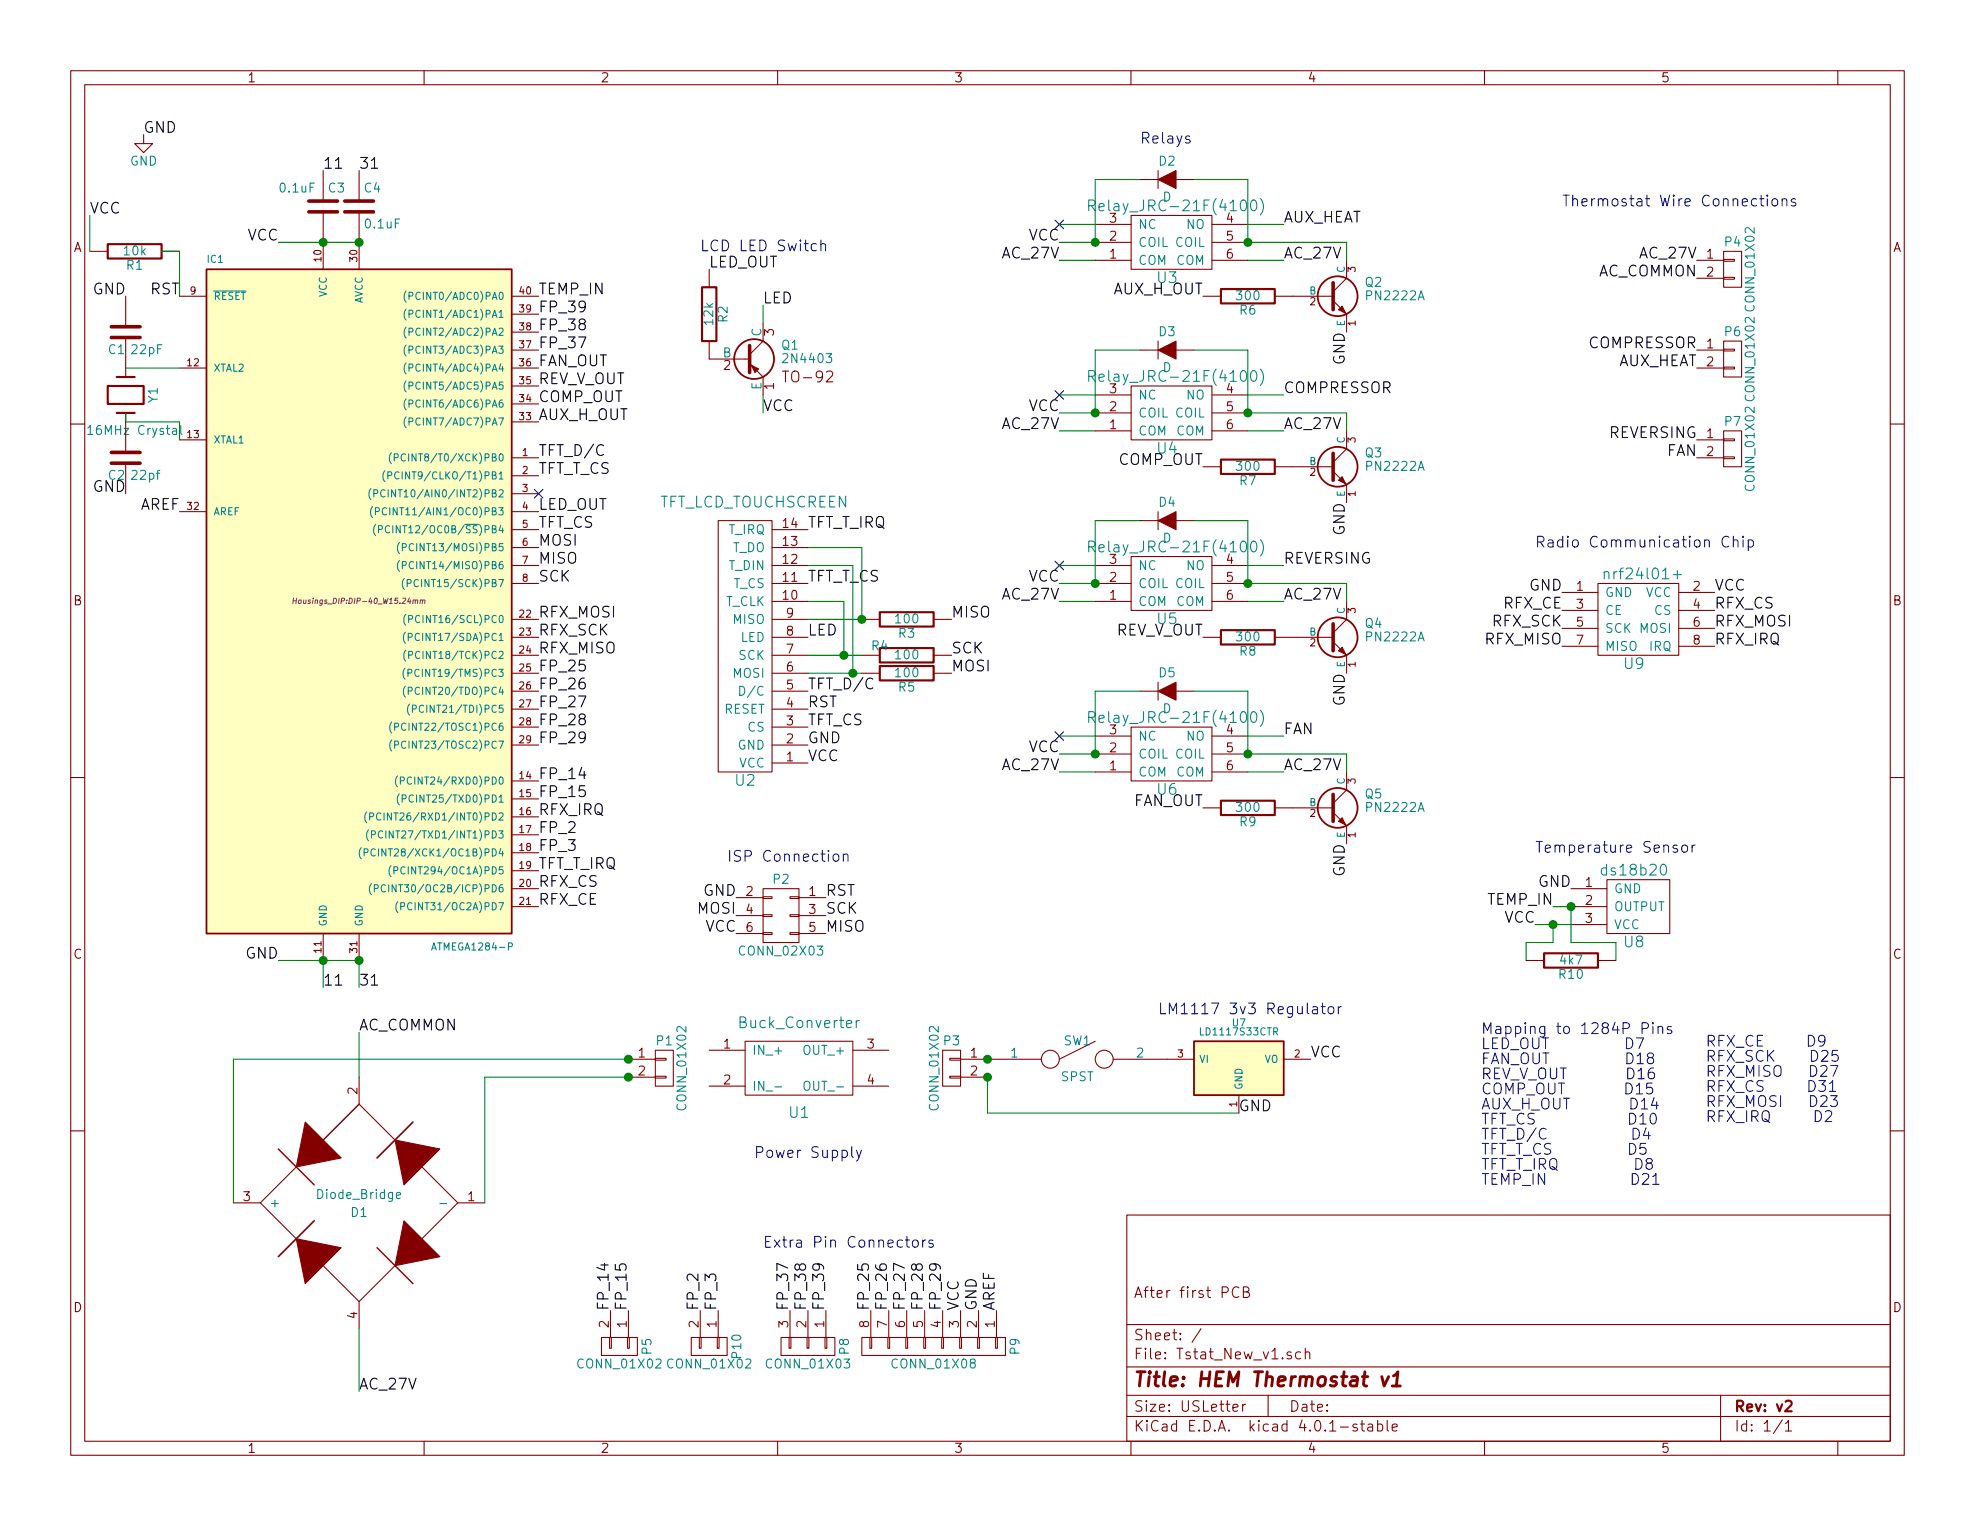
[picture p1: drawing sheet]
<svg xmlns="http://www.w3.org/2000/svg" width="279mm" height="216mm" viewBox="0 0 279 216" stroke-linecap="round" stroke-linejoin="round" font-family="sans-serif">
<g fill="none" stroke="#840000" stroke-width=".15">
<path d="M10 10h259.4v195.9h-259.4zM12 12h255.4v191.9h-255.4zM20.3 19.1v1.2h1.3l-1.3 1.3-1.3-1.3h1.3M60 10v2M110 10v2M160 10v2M210 10v2M260 10v2M12.7 35.6h2.5M22.9 35.6h2.5M45.7 24.1v4.3M45.7 30v8.1"/>
<path d="M50.8 24.1v4.3M50.8 30v8.1M100.3 38.1v2.5M154.9 36.8h5.1M154.9 34.3h5.1M154.9 31.8h5.1M160 30.5h11.4v7.6h-11.4zM161.3 25.4h2.5M163.8 24.1v2.6M166.4 25.4h2.5M171.4 36.8h5.1M171.4 34.3h5.1"/>
<path d="M171.4 31.8h5.1M190.5 36.8v2.6l-1.9 1.9M240 36.8h3.8M240 39.4h3.8M243.8 39.2h1.6v.3h-1.6zM243.8 36.7h1.6v.3h-1.6zM243.8 35.6h2.6v5h-2.6zM10 60h2M17.8 41.9v4.3M17.8 47.8v5.5M17.8 58.4v5.6M25.4 41.9h3.8"/>
<path d="M25.4 52.1h3.8M72.4 41.9h3.8M72.4 52.1h3.8M72.4 59.7h3.8M72.4 57.2h3.8M72.4 54.6h3.8M72.4 49.5h3.8M72.4 47h3.8M72.4 44.5h3.8M100.3 48.3v2.5h5.7M106 51.4l1.9 1.9v2.6M107.9 45.7v2.6l-1.9 1.9"/>
<path d="M154.9 58.4h5.1M154.9 55.9h5.1M160 54.6h11.4v7.6h-11.4zM161.3 49.5h2.5M163.8 48.3v2.5M166.4 49.5h2.5M170.2 41.9h2.5M171.4 58.4h5.1M171.4 55.9h5.1M180.3 41.9h8.3M188.6 42.5l1.9 2v2.5M189.9 43.8l.5 .5"/>
<path d="M240 52.1h3.8M240 49.5h3.8M243.8 51.9h1.6v.3h-1.6zM243.8 49.4h1.6v.3h-1.6zM243.8 48.3h2.6v5h-2.6zM267.4 60h2M17.8 65.5v4.4M25.4 72.4h3.8M25.4 62.2h3.8M72.4 64.8h3.8M72.4 67.3h3.8M72.4 69.9h3.8"/>
<path d="M72.4 72.4h3.8M72.4 74.9h3.8M72.4 77.5h3.8M101.6 73.7h7.6v35.5h-7.6zM109.2 74.9h5.1M109.2 77.5h5.1M154.9 61h5.1M160 78.7h11.4v7.7h-11.4zM161.3 73.7h2.5M163.8 72.4v2.5M166.4 73.7h2.5M170.2 66h2.5"/>
<path d="M171.4 61h5.1M180.3 66h8.3M188.6 66.7l1.9 1.9v2.5M189.9 67.9l.5 .6M190.5 61v2.5l-1.9 1.9M240 64.8h3.8M240 62.2h3.8M243.8 64.6h1.6v.3h-1.6zM243.8 62.1h1.6v.3h-1.6zM243.8 61h2.6v5h-2.6zM72.4 80h3.8M72.4 82.6h3.8"/>
<path d="M72.4 87.6h3.8M72.4 90.2h3.8M72.4 92.7h3.8M72.4 95.3h3.8M72.4 97.8h3.8M109.2 80h5.1M109.2 82.6h5.1M109.2 87.6h5.1M109.2 90.2h5.1M109.2 92.7h5.1M109.2 95.3h5.1M109.2 97.8h5.1"/>
<path d="M109.2 85.1h5.1M121.9 87.6h2.6M121.9 92.7h2.6M121.9 95.3h2.6M132.1 87.6h2.5M132.1 92.7h2.5M132.1 95.3h2.5M154.9 80h5.1M154.9 82.6h5.1M154.9 85.1h5.1M161.3 97.8h2.5M163.8 96.5v2.6"/>
<path d="M166.4 97.8h2.5M170.2 90.2h2.5M171.4 80h5.1M171.4 82.6h5.1M171.4 85.1h5.1M180.3 90.2h8.3M188.6 90.8l1.9 1.9v2.6M189.9 92.1l.5 .5M190.5 85.1v2.5l-1.9 1.9M221 83.8h5.1M221 86.4h5.1M221 88.9h5.1"/>
<path d="M221 91.4h5.1M226.1 82.6h11.4v10.1h-11.4zM237.5 83.8h5.1M237.5 86.4h5.1M237.5 88.9h5.1M237.5 91.4h5.1M10 110h2M72.4 110.5h3.8M72.4 113h3.8M72.4 115.6h3.8M72.4 118.1h3.8M72.4 100.3h3.8"/>
<path d="M72.4 102.9h3.8M72.4 105.4h3.8M109.2 100.3h5.1M109.2 102.9h5.1M109.2 105.4h5.1M109.2 108h5.1M154.9 109.2h5.1M154.9 106.7h5.1M154.9 104.1h5.1M160 102.9h11.4v7.6h-11.4zM170.2 114.3h2.5M171.4 109.2h5.1"/>
<path d="M171.4 106.7h5.1M171.4 104.1h5.1M180.3 114.3h8.3M188.6 114.9l1.9 1.9v2.6M189.9 116.2l.5 .5M190.5 109.2v2.6l-1.9 1.9M267.4 110h2M45.7 132.1v3.8M50.8 132.1v3.8M72.4 125.7h3.8M72.4 128.3h3.8M72.4 120.7h3.8"/>
<path d="M72.4 123.2h3.8M104.1 127h3.8M104.1 129.5h3.8M104.1 132.1h3.8M107.9 125.7h5.1v7.7h-5.1zM107.9 132h1.3v.2h-1.3zM107.9 129.4h1.3v.3h-1.3zM107.9 126.9h1.3v.2h-1.3zM111.8 132h1.2v.2h-1.2zM111.8 129.4h1.2v.3h-1.2zM111.8 126.9h1.2v.2h-1.2zM113 127h3.8"/>
<path d="M113 129.5h3.8M113 132.1h3.8M215.9 135.9h2.5M222.2 125.7h5.1M222.2 128.3h5.1M222.2 130.8h5.1M226.1 135.9h2.5M227.3 124.5h8.9v7.6h-8.9zM10 160h2M50.8 152.4v3.8M50.8 156.2l-5.1 5.1M50.8 156.2l5.1 5.1"/>
<path d="M58.4 158.8l-5.1 5M88.9 149.9h3.8M88.9 152.4h3.8M92.7 152.3h1.5v.2h-1.5zM92.7 149.7h1.5v.3h-1.5zM92.7 148.6h2.5v5.1h-2.5zM100.3 148.6h5.1M100.3 153.7h5.1M105.4 147.3h15.2v7.6h-15.2zM120.6 148.6h5.1M120.6 153.7h5.1M133.3 148.6h2.6v5.1h-2.6z"/>
<path d="M134.4 152.3h1.5v.2h-1.5zM134.4 149.7h1.5v.3h-1.5zM135.9 149.9h11.4M135.9 152.4h3.8M154.9 147.3l-5 2.6M157.5 149.9h11.4M181.6 149.9h3.8M267.4 160h2M33 170.2h3.8M36.8 170.2l5.1 5.1M41.9 165.1l-5.1 5.1M44.4 172.7l-5 5.1"/>
<path d="M45.7 179.1l5.1 5.1M55.9 179.1l-5.1 5.1M59.7 165.1l5.1 5.1M64.8 170.2l-5.1 5.1M64.8 170.2h3.8M159.4 171.9h108v32h-108zM50.8 184.2v3.8M85.1 189.2h5.1v2.6h-5.1zM86.2 189.2h.3v1.6h-.3zM86.4 185.4v3.8M88.8 189.2h.2v1.6h-.2zM88.9 185.4v3.8"/>
<path d="M97.8 189.2h5.1v2.6h-5.1zM98.9 189.2h.3v1.6h-.3zM99.1 185.4v3.8M101.5 189.2h.2v1.6h-.2zM101.6 185.4v3.8M110.5 189.2h7.6v2.6h-7.6zM111.6 189.2h.3v1.6h-.3zM111.8 185.4v3.8M114.2 189.2h.2v1.6h-.2zM114.3 185.4v3.8M116.7 189.2h.3v1.6h-.3zM116.8 185.4v3.8"/>
<path d="M121.9 189.2h20.3v2.6h-20.3zM123.1 189.2h.2v1.6h-.2zM123.2 185.4v3.8M125.6 189.2h.3v1.6h-.3zM125.7 185.4v3.8M128.1 189.2h.3v1.6h-.3zM128.3 185.4v3.8M130.7 189.2h.2v1.6h-.2zM130.8 185.4v3.8M133.2 189.2h.3v1.6h-.3zM133.3 185.4v3.8M135.8 189.2h.2v1.6h-.2z"/>
<path d="M135.9 185.4v3.8M138.3 189.2h.3v1.6h-.3zM138.4 185.4v3.8M140.8 189.2h.3v1.6h-.3zM141 185.4v3.8M159.4 197.4h108M159.4 193.4h108M159.4 187.4h108M169.9 188l-1.3 1.9M174.4 199.2l.7-.2v-.2l-.4-.1-.3 .2 .1 .7 .2 .1 .4-.1M175.3 182.2a.6 .6 0 0 0-.8 0 .6 .6 0 0 0-.2 .7 .58 .58 0 0 0 .3 .6 .58 .58 0 0 0 .7-.1M175.8 198.7v1"/>
<path d="M175.9 182.8l.6-.1a.35 .35 0 0 0 .2-.4 .35 .35 0 0 0-.3-.2h-.5v1.5h.6a.4 .4 0 0 0 .3-.5 .4 .4 0 0 0-.4-.3M176.2 198.7l-.3 .1-.1 .2M179.4 197.4v3M182.7 191.3a.37 .37 0 0 0-.6 .2 .54 .54 0 0 0 .6 .3v.2v.2l-.2 .1-.4-.1M184 191.3h-.4l-.3 .2 .1 .6 .2 .2 .4-.1M184.7 191.4a.38 .38 0 0 1 .6 .1v.8M184.7 190.8v1.5M243.4 197.4v6.5M60 203.9v2M110 203.9v2M159.4 200.4h108M160 203.9v2"/>
<path d="M192 201.5a.37 .37 0 0 0-.6 .2v.1a.54 .54 0 0 0 .6 .2v.2v.2l-.2 .1-.4-.1M192.5 201.5h.5M192.7 201v1.3l.2 .2h.1M193.5 201.5h.2h.4l.1 1M194.2 201.8l-.5 .1-.2 .2v.3l.2 .1 .5-.1M194.9 201.5a.48 .48 0 0 1 .6 .1l.1 .2-.1 .5a.48 .48 0 0 1-.6 .1M194.9 201v1.5M196.2 201v1.3l.2 .2M197 202l.7-.2-.1-.3h-.4l-.2 .2v.7l.2 .1 .4-.1M210 203.9v2M252.1 200.9l-1.2 1.9M252.6 201.4l.4-.4v1.5"/>
<path d="M252.6 202.5h.8M260 203.9v2"/>
<circle cx="148.6" cy="149.9" r="1.27"/>
<circle cx="156.2" cy="149.9" r="1.27"/>
</g>
<g fill="none" stroke="#840000" stroke-width=".3">
<path d="M15.2 34.5h7.7v2.1h-7.7zM15.2 54.6h5.1v2.6h-5.1zM16.5 53.3h2.5M16.5 58.4h2.5M99.3 40.6h2v7.7h-2zM172.7 40.9h7.6v2h-7.6zM172.7 65h7.6v2.1h-7.6zM124.5 86.6h7.6v2h-7.6zM124.5 94.2h7.6v2.1h-7.6zM124.5 91.7h7.6v2h-7.6zM172.7 89.2h7.6v2h-7.6zM172.7 113.3h7.6v2h-7.6z"/>
<path d="M218.4 134.9h7.7v2h-7.7zM252.6 198.3l.2-.1h.5a.37 .37 0 0 1 .1 .6l-.9 .9h1"/>
</g>
<path d="M195.5 194.8l.3 1.3 .6-1.3M197 196.1h1.1M197.1 194.7l.7-.6-.3 2" fill="none" stroke="#840000" stroke-width=".41"/>
<g fill="#ffffc2" stroke="#ffffc2" stroke-width=".14">
<path d="M29.2 38.1h43.2v94h-43.2z"/>
<path d="M168.9 147.3h12.7v7.6h-12.7z"/>
</g>
<g fill="none" stroke="#840000" stroke-width=".25">
<path d="M29.2 38.1h43.2v94h-43.2zM168.9 147.3h12.7v7.6h-12.7z"/>
<circle cx="106.7" cy="50.8" r="2.82"/>
<circle cx="189.2" cy="41.9" r="2.82"/>
<circle cx="189.2" cy="66" r="2.82"/>
<circle cx="189.2" cy="90.2" r="2.82"/>
<circle cx="189.2" cy="114.3" r="2.82"/>
</g>
<g fill="none" stroke="#008484" stroke-width=".15">
<path d="M154 29.1h.6a.42 .42 0 0 0 .3-.4 .42 .42 0 0 0-.3-.4h-.6v1.5M154.4 29.1l.5 .7M177.1 28.4a.36 .36 0 0 1 .6 .2 .77 .77 0 0 1-.4 1.2 .98 .98 0 0 1-.2-1.4zM178.3 28.1a1.75 1.75 0 0 1 0 2.3M30.2 41.2h4.6M57.5 41.2a1.2 1.2 0 0 0 0 1.5M57.5 59a1.2 1.2 0 0 0 0 1.5M57.5 56.4a1.2 1.2 0 0 0 0 1.6M57.5 53.9a1.2 1.2 0 0 0 0 1.5M57.5 51.4a1.2 1.2 0 0 0 0 1.5M57.5 48.8a1.2 1.2 0 0 0 0 1.6M57.5 46.3a1.2 1.2 0 0 0 0 1.5"/>
<path d="M57.5 43.7a1.2 1.2 0 0 0 0 1.6M57.9 41.9l.4-.1 .1-.1-.1-.3h-.4v1M57.9 59.7l.4-.1 .1-.1-.1-.3-.4-.1v1M57.9 57.1h.4l.1-.2-.1-.3h-.4v1M57.9 54.6l.4-.1 .1-.1-.1-.3h-.4v1M57.9 52h.4l.1-.2-.1-.2-.4-.1v1M57.9 49.5h.4l.1-.2-.1-.3h-.4v1M57.9 47l.4-.1 .1-.1-.1-.3-.4-.1v1M57.9 44.4h.4l.1-.2-.1-.3h-.4v1M154 53.2h.6a.42 .42 0 0 0 .3-.4 .42 .42 0 0 0-.3-.4h-.6v1.5M154.4 53.2l.5 .7M177.1 52.6a.36 .36 0 0 1 .3-.2 .36 .36 0 0 1 .3 .3 .77 .77 0 0 1-.4 1.2 .89 .89 0 0 1-.2-1.3z"/>
<path d="M178.3 52.2a1.75 1.75 0 0 1 0 2.3M12.4 60.6l.4-.4v1.3M12.4 61.5h.7M25.6 60.2v1.1l.2 .2M52.5 69.1a1.2 1.2 0 0 0 0 1.6M52.7 71.7a1.2 1.2 0 0 0 0 1.5M52.9 69.8h.5v-.2v-.3h-.5v1M53.1 72.4l.5-.1 .1-.1-.1-.3-.5-.1v1M53.1 74.2a1.2 1.2 0 0 0 0 1.6M53.5 74.9h.5l.1-.2-.1-.3h-.5v1M54.5 66.6a1.2 1.2 0 0 0 0 1.5M54.5 69.4a.4 .4 0 0 0-.5 0 .4 .4 0 0 0-.2 .5 .37 .37 0 0 0 .2 .4 .37 .37 0 0 0 .5-.1"/>
<path d="M54.7 71.9a.4 .4 0 0 0-.5 0 .4 .4 0 0 0-.1 .5 .37 .37 0 0 0 .2 .4 .37 .37 0 0 0 .4-.1M54.9 67.3l.4-.1 .1-.1-.1-.3h-.4v1M55.1 74.5a.4 .4 0 0 0-.5 0 .4 .4 0 0 0-.1 .5 .37 .37 0 0 0 .2 .3 .37 .37 0 0 0 .4 0M55.4 64.1a1.2 1.2 0 0 0 0 1.5M55.8 64.7h.5v-.2v-.2l-.5-.1v1M56.5 76.8a1.2 1.2 0 0 0 0 1.5M56.5 79.3a1.2 1.2 0 0 0 0 1.5M56.9 77.4h.5l.1-.2-.1-.2-.5-.1v1M56.9 80l.5-.1 .1-.1-.1-.3h-.5v1M57.4 64.3a.4 .4 0 0 0-.5 0 .4 .4 0 0 0-.2 .5 .37 .37 0 0 0 .2 .4 .37 .37 0 0 0 .5-.1M154 77.4h.6a.42 .42 0 0 0 .3-.4 .42 .42 0 0 0-.3-.4h-.6v1.5M154.4 77.4l.5 .7"/>
<path d="M177.1 76.6a.36 .36 0 0 1 .6 .3 .77 .77 0 0 1-.4 1.2 .98 .98 0 0 1-.2-1.5zM178.3 76.4a1.75 1.75 0 0 1 0 2.3M57.2 81.8a1.2 1.2 0 0 0 0 1.6M57.3 94.5a1.2 1.2 0 0 0 0 1.6M57.4 89.5a1.2 1.2 0 0 0 0 1.5M57.4 97.1a1.2 1.2 0 0 0 0 1.5M57.4 86.9a1.2 1.2 0 0 0 0 1.6M57.4 92a1.2 1.2 0 0 0 0 1.5M57.6 82.5h.5l.1-.2-.1-.3h-.5v1M57.7 95.2h.5l.1-.2-.1-.3h-.5v1M57.8 90.1h.4l.1-.2-.1-.2-.4-.1v1M57.8 97.8l.4-.1 .1-.1-.1-.3-.4-.1v1"/>
<path d="M57.8 87.6h.5l.1-.2-.1-.3h-.5v1M57.8 92.7l.5-.1 .1-.1-.1-.3h-.5v1M57.9 99.6a1.2 1.2 0 0 0 0 1.6M104.6 97.1a.66 .66 0 0 1 .8 .4 .66 .66 0 0 1-.3 .8l-.5 .1zM226.9 81a.38 .38 0 0 1 .7 .1v.8M226.9 80.9v1M236.7 81.3h1.2M51.1 119.9a1.2 1.2 0 0 0 0 1.6M51.9 114.9a1.2 1.2 0 0 0 0 1.5M52.1 117.4a1.2 1.2 0 0 0 0 1.5M52.3 115.5h.5l.1-.2-.1-.2-.5-.1v1M52.6 118.1l.4-.1 .1-.1-.1-.3h-.4v1"/>
<path d="M53.9 115.1a.4 .4 0 0 0-.5 0 .4 .4 0 0 0-.1 .5 .37 .37 0 0 0 .1 .4 .37 .37 0 0 0 .5-.1M54.1 117.7a.4 .4 0 0 0-.5-.1 .4 .4 0 0 0-.1 .5 .37 .37 0 0 0 .2 .4 .37 .37 0 0 0 .4 0M55.4 102.2a1.2 1.2 0 0 0 0 1.5M55.4 104.7a1.2 1.2 0 0 0 0 1.5M55.8 102.8h.5l.1-.2-.1-.2-.5-.1v1M55.8 105.4l.5-.1 .1-.1-.1-.3h-.5v1M56.2 109.8a1.2 1.2 0 0 0 0 1.5M56.5 112.3a1.2 1.2 0 0 0 0 1.6M56.6 110.5l.5-.1 .1-.1-.1-.3-.5-.1v1M56.9 113h.5l.1-.2-.1-.3h-.5v1M58.3 100.3h.5l.1-.2-.1-.3h-.5v1M154 101.5h.6a.42 .42 0 0 0 .3-.4 .42 .42 0 0 0-.3-.4h-.6v1.5"/>
<path d="M154.4 101.5l.5 .7M177.1 100.8a.36 .36 0 0 1 .6 .2 .77 .77 0 0 1-.4 1.2 .98 .98 0 0 1-.2-1.4zM178.3 100.5a1.75 1.75 0 0 1 0 2.3M51.5 120.6h.5l.1-.2-.1-.3h-.5v1M52.6 125a1.2 1.2 0 0 0 0 1.6M53 125.7h.4l.1-.2-.1-.3h-.4v1M53.1 120.2a.4 .4 0 0 0-.5 0 .4 .4 0 0 0-.1 .5 .37 .37 0 0 0 .2 .4 .37 .37 0 0 0 .4-.1M54.5 125.3a.4 .4 0 0 0-.5 0 .4 .4 0 0 0-.1 .5 .37 .37 0 0 0 .2 .3 .37 .37 0 0 0 .4 0M55.3 122.5a1.2 1.2 0 0 0 0 1.5M55.7 123.2l.5-.1 .1-.1-.1-.3-.5-.1v1M56.3 127.6a1.2 1.2 0 0 0 0 1.5M56.7 128.2h.5l.1-.2-.1-.2-.5-.1v1"/>
<path d="M71.9 133.9h.5l.1-.2-.1-.2-.5-.1v1M235.1 122.4a.36 .36 0 0 1 .6 .2 .77 .77 0 0 1-.4 1.2 .98 .98 0 0 1-.2-1.4zM109.6 153.8h1M113.8 153.2a.44 .44 0 0 1 .6-.2 .83 .83 0 0 1-.1 1.3 .44 .44 0 0 1-.6-.5zM121.1 144.4v1M121.6 144.4h-.3l-.2 .3M56.1 169.1l.6-.1-.1-.2-.3-.1-.2 .2v.6l.2 .1 .3-.1M62.2 170.3h1"/>
</g>
<path d="M41.5 85h.4M41.5 84.6l-.1 .8M42 84.6l-.1 .8M58.8 85l.3-.1v.5M59.5 84.9h.3l-.1 .5M59.5 84.9l-.1 .5M59.8 85l.3-.1v.5" fill="none" stroke="#840084" stroke-width=".14"/>
<path d="M43.7 30h4.1M43.7 28.4h4.1M48.8 30h4M48.8 28.4h4M15.7 47.8h4.1M15.7 46.2h4.1M188.6 40v3.8M15.7 65.5h4.1M15.7 64h4.1M188.6 64.1v3.8M188.6 88.3v3.8M188.6 112.4v3.8" fill="none" stroke="#840000" stroke-width=".51"/>
<path d="M58.4 158.8l-5.1 5M39.4 162.6l5 5M44.4 172.7l-5 5.1M53.3 176.5l5.1 5.1" fill="none" stroke="#840000" stroke-width=".2"/>
<g fill="#840000" stroke="#840000" stroke-width=".15">
<path d="M57.1 172.7l5.1 5.1-6.3 1.3z"/>
<path d="M55.9 161.3l6.3 1.3-5.1 5z"/>
<path d="M43.2 158.8l5.1 5-6.4 1.3z"/>
<path d="M41.9 175.3l6.4 1.2-5.1 5.1z"/>
<path d="M189.4 43.8l.5-.5 .5 1z"/>
<path d="M189.4 67.9l.5-.5 .5 1.1z"/>
<path d="M189.4 92.1l.5-.5 .5 1z"/>
<path d="M189.4 116.2l.5-.5 .5 1z"/>
<path d="M106.3 51.7l1 .5-.5 .5z"/>
<path d="M163.8 25.4l2.6-1.3v2.6z"/>
<path d="M163.8 49.5l2.6-1.2v2.5z"/>
<path d="M163.8 73.7l2.6-1.3v2.5z"/>
<path d="M163.8 97.8l2.6-1.3v2.6z"/>
</g>
<path d="M149.3 31.1l1.2 1.3M150.5 31.1l-1.2 1.3M149.3 55.3l1.2 1.2M150.5 55.3l-1.2 1.2M75.6 69.2l1.2 1.3M76.8 69.2l-1.2 1.3M149.3 79.4l1.2 1.2M150.5 79.4l-1.2 1.2M149.3 103.5l1.2 1.2M150.5 103.5l-1.2 1.2" fill="none" stroke="#000084" stroke-width=".15"/>
<g fill="none" stroke="#0000c2" stroke-width=".15">
<path d="M115.5 34.5a.48 .48 0 0 0-.7 .1v.6a.48 .48 0 0 0 .7 .2M116.1 34.6a.38 .38 0 0 1 .7 .1v.8M116.1 34v1.5M250 27.6l-.1 .1 .1 .1 .1-.1-.1-.1v.2M250 28.1v1M250.7 28.3a.42 .42 0 0 1 .5-.2 .42 .42 0 0 1 .3 .3v.5a.43 .43 0 0 1-.4 .2 .43 .43 0 0 1-.4-.2zM252.1 28.3a.38 .38 0 0 1 .7 0v.8M252.1 28.1v1M254 28.2l-.4-.1-.2 .2 .1 .2 .5 .2 .1 .2-.1 .2h-.1h-.5M244.6 76a.62 .62 0 0 0-.8 0 .62 .62 0 0 0-.2 .7 .58 .58 0 0 0 .3 .6 .58 .58 0 0 0 .7-.1M245.2 76.5a.38 .38 0 0 1 .7 .1v.8M245.2 75.9v1.5"/>
<path d="M246.6 75.9h-.1l.1 .1 .1-.1h-.1v.1M246.6 76.4v1M247.3 76.5a.48 .48 0 0 1 .7 0l.1 .6a.48 .48 0 0 1-.8 .2M247.3 76.4v1.5M238 119.7a.42 .42 0 0 1 .4-.1 .42 .42 0 0 1 .3 .3v.4a.43 .43 0 0 1-.4 .3 .43 .43 0 0 1-.4-.3zM239.4 119.6v1M239.8 119.6h-.3l-.1 .3M117.9 121a.42 .42 0 0 1 .4-.2 .42 .42 0 0 1 .4 .3v.5a.43 .43 0 0 1-.4 .3 .43 .43 0 0 1-.4-.3zM119.3 121a.38 .38 0 0 1 .7 .1v.7M119.3 120.8v1M185.7 142.5l.2-.1 .4 .1 .1 .9M186.4 142.8h-.5a.3 .3 0 0 0-.3 .3 .3 .3 0 0 0 .3 .3h.5"/>
<path d="M186.9 142.4h.6M187.1 141.9v1.3l.1 .2h.3M188 142.6a.42 .42 0 0 1 .4-.2 .42 .42 0 0 1 .3 .3v.5a.43 .43 0 0 1-.4 .2 .43 .43 0 0 1-.4-.2zM189.3 142.4v1M189.8 142.4l-.3 .1-.2 .2M230 153.2a.77 .77 0 0 1 .9 .8 .77 .77 0 0 1-.9 .8zM230.1 146.8a.77 .77 0 0 1 .9 .8 .77 .77 0 0 1-.9 .8zM230.1 149a.77 .77 0 0 1 .9 .7 .77 .77 0 0 1-.9 .8zM230.3 151.1a.77 .77 0 0 1 .9 .8 .77 .77 0 0 1-.9 .7zM230.5 157.5a.77 .77 0 0 1 .9 .8 .77 .77 0 0 1-.9 .7zM230.7 155.4a.77 .77 0 0 1 .9 .7 .77 .77 0 0 1-.9 .8zM231 159.6a.77 .77 0 0 1 .9 .8 .77 .77 0 0 1-.9 .8z"/>
<path d="M231.5 153.7l.4-.5v1.6M231.5 154.8h.9M231.5 146.8h1l-.6 1.6M231.6 149.4l.5-.4v1.5M231.6 150.5h.9M231.7 151.5l.5-.4v1.5M231.7 152.6h.9M232 157.9l.4-.4v1.5M232 159h.9M232.2 155.8l.4-.4v1.5M232.2 156.9h.9M232.3 145.5h.6a.42 .42 0 0 0 .3-.4 .42 .42 0 0 0-.3-.4h-.6v1.5"/>
<path d="M232.9 159.6l-.4 1.1h1M233.3 149.6l-.3-.3 .1-.2a.48 .48 0 0 1 .8 0v.2l-.3 .3a.47 .47 0 0 0-.6 .3v.3a.48 .48 0 0 0 .5 .3 .48 .48 0 0 0 .4-.3v-.3l-.3-.3M233.6 157.7a.36 .36 0 0 1 .4-.2 .36 .36 0 0 1 .2 .3 .77 .77 0 0 1-.4 1.2 .89 .89 0 0 1-.2-1.3zM233.7 153.2h-.7l-.1 .8 .2-.2 .6 .1 .1 .2v.4l-.3 .3h-.4l-.2-.2M233.8 144.7v.1v.1l.1-.1-.1-.1v.2M233.8 145.2v1M233.9 151.1a.62 .62 0 0 0-.7 .7v.5a.48 .48 0 0 0 .4 .3 .48 .48 0 0 0 .5-.3v-.3a.48 .48 0 0 0-.5-.3 .48 .48 0 0 0-.4 .3M234 155.3l-.4 1.1h1M234.4 155.9v1M234.6 145.4a.38 .38 0 0 1 .6 0v.8M234.6 145.2v1M236.4 145.3l-.3-.1-.2 .2v.2l.5 .2 .1 .1-.1 .3h-.1h-.4"/>
<path d="M255.8 146.5a.77 .77 0 0 1 .9 .7 .77 .77 0 0 1-.9 .8zM255.9 152.9a.77 .77 0 0 1 .9 .7 .77 .77 0 0 1-.9 .8zM256.3 148.6a.77 .77 0 0 1 .9 .8 .77 .77 0 0 1-.9 .7zM256.8 157.1a.77 .77 0 0 1 .9 .8 .77 .77 0 0 1-.9 .8zM257.3 152.9h.9l-.5 .6a.44 .44 0 0 1 .5 .2v.4l-.1 .2-.6 .1-.2-.1M257.7 148.8l.2-.2h.4l.2 .2 .1 .2-.1 .3-.8 .8h.9M258.2 147.1a.48 .48 0 0 1-.5 .3 .48 .48 0 0 1-.4-.3l.1-.5a.48 .48 0 0 1 .7 0 1 1 0 0 1-.4 1.4h-.3M258.2 157.3l.3-.2h.3l.3 .2v.3v.2l-.9 .9h.9M258.8 153.3l.5-.4v1.5M258.8 154.4h.9M259 150.7h1l-.7 1.6M259 155h.9l-.5 .6a.44 .44 0 0 1 .5 .3v.4l-.1 .2h-.6l-.2-.1"/>
<path d="M260 148.6h-.8v.8l.2-.2 .5 .1 .1 .2v.4l-.3 .2h-.3l-.2-.1M120.5 162.2v1.4l.2 .2M121.2 162.7l.3 1.1M121.9 162.7l-.5 1.4-.2 .2M128.1 175.4h.6M128.3 174.9v1.4l.1 .1 .3 .1M129.2 175.6a.42 .42 0 0 1 .4-.2 .42 .42 0 0 1 .3 .3v.5a.43 .43 0 0 1-.4 .3 .43 .43 0 0 1-.4-.3zM130.5 175.4v1.1M131 175.4l-.3 .1-.2 .2M132 175.5l-.4-.1-.2 .3 .1 .2 .5 .1 .1 .2-.1 .2-.1 .1-.5-.1M230.5 161.8a.77 .77 0 0 1 .9 .7 .77 .77 0 0 1-.9 .8zM230.9 166a.77 .77 0 0 1 .9 .8 .77 .77 0 0 1-.9 .8z"/>
<path d="M231.4 163.9a.77 .77 0 0 1 .9 .8 .77 .77 0 0 1-.9 .7zM232.4 166.2l.2-.2h.3l.3 .2v.3v.2l-.9 .9h.9M232.8 161.8h-.7l-.1 .7 .2-.1h.5l.2 .2v.4l-.3 .3h-.4l-.2-.2M233.2 164.6l-.3-.3v-.2a.48 .48 0 0 1 .8 0l.1 .2-.3 .3a.47 .47 0 0 0-.6 .2v.4a.48 .48 0 0 0 .4 .3 .48 .48 0 0 0 .5-.3v-.4l-.3-.2M233.2 160.1v1.1M233.8 166.5l.5-.5v1.6M233.8 167.6h.9"/>
</g>
<path d="M106 48.9v3.8z" fill="#840000" stroke="#840000" stroke-width=".51"/>
<g fill="none" stroke="#008400" stroke-width=".15">
<path d="M12.7 30.5v5.1M22.9 35.6h2.5v6.3M39.4 34.3h11.4M149.9 31.8h5M149.9 36.8h5M161.3 25.4h-6.4v8.9h-5M168.9 25.4h7.6v8.9h14v2.5M176.5 31.8h5.1M176.5 36.8h5.1M17.8 58.4v1.3h7.6v2.5M17.8 52.1h7.6M107.9 43.2v2.5"/>
<path d="M149.9 55.9h5M161.3 49.5h-6.4v8.9h-5M168.9 49.5h7.6v8.9h14v2.6M176.5 55.9h5.1M114.3 77.5h7.6v10.1h-7.6M149.9 61h5M161.3 73.7h-6.4v8.9h-5M168.9 73.7h7.6v8.9h14v2.5M176.5 61h5.1M114.3 95.3h7.6M114.3 92.7h7.6M114.3 80h6.3v15.3"/>
<path d="M114.3 85.1h5.1v7.6M149.9 80h5M149.9 85.1h5M161.3 97.8h-6.4v8.9h-5M168.9 97.8h7.6v8.9h14v2.5M176.5 80h5.1M176.5 85.1h5.1M149.9 104.1h5M149.9 109.2h5M176.5 104.1h5.1M176.5 109.2h5.1M39.4 135.9h11.4v3.8"/>
<path d="M45.7 135.9v3.8M217.2 130.8h5M219.7 128.3h2.5v5.1h6.4v2.5M219.7 130.8v2.6h-3.8v2.5M50.8 146.1v6.3M88.9 149.9h-55.9v20.3M88.9 152.4h-20.3v17.8M139.7 152.4v5.1h35.6M50.8 188v8.9"/>
</g>
<g fill="#008400" stroke="#008400" stroke-width=".25">
<circle cx="45.7" cy="34.3" r=".51"/>
<circle cx="45.7" cy="135.9" r=".51"/>
<circle cx="120.7" cy="95.3" r=".51"/>
<circle cx="119.4" cy="92.7" r=".51"/>
<circle cx="50.8" cy="34.3" r=".51"/>
<circle cx="50.8" cy="135.9" r=".51"/>
<circle cx="121.9" cy="87.6" r=".51"/>
<circle cx="222.3" cy="128.3" r=".51"/>
<circle cx="219.7" cy="130.8" r=".51"/>
<circle cx="88.9" cy="149.9" r=".51"/>
<circle cx="88.9" cy="152.4" r=".51"/>
<circle cx="139.7" cy="149.9" r=".51"/>
<circle cx="139.7" cy="152.4" r=".51"/>
<circle cx="176.5" cy="34.3" r=".51"/>
<circle cx="154.9" cy="34.3" r=".51"/>
<circle cx="154.9" cy="58.4" r=".51"/>
<circle cx="176.5" cy="58.4" r=".51"/>
<circle cx="176.5" cy="82.6" r=".51"/>
<circle cx="154.9" cy="82.6" r=".51"/>
<circle cx="176.5" cy="106.7" r=".51"/>
<circle cx="154.9" cy="106.7" r=".51"/>
</g>
<text font-size="2.8" fill="#840000" x="160.4" y="196.2">Title: HEM Thermostat v1</text>
<g font-size="2.1">
<text x="20.3" y="18.8">GND</text>
<text x="45.7" y="23.9">11</text>
<text x="50.8" y="23.9">31</text>
<text x="12.7" y="30.2">VCC</text>
<text x="34.9" y="34">VCC</text>
<text x="145.4" y="34">VCC</text>
<text x="181.6" y="31.5">AUX_HEAT</text>
<text x="13.1" y="41.7">GND</text>
<text x="21.2" y="41.7">RST</text>
<text x="76.2" y="41.7">TEMP_IN</text>
<text x="100.3" y="37.8">LED_OUT</text>
<text x="141.8" y="36.6">AC_27V</text>
<text x="157.3" y="41.7">AUX_H_OUT</text>
<text x="163.8" y="40.1">U3</text>
<text x="181.6" y="36.6">AC_27V</text>
<text x="225.9" y="39.1">AC_COMMON</text>
<text x="232" y="36.6">AC_27V</text>
<text x="76.2" y="44.2">FP_39</text>
<text x="76.2" y="46.7">FP_38</text>
<text x="107.9" y="42.9">LED</text>
<text x="76.2" y="51.8">FAN_OUT</text>
<text x="76.2" y="49.3">FP_37</text>
<text x="190.2" y="51.7" transform="rotate(-90 190.2 51.7)">GND</text>
<text x="224.7" y="49.3">COMPRESSOR</text>
<text x="228.6" y="51.8">AUX_HEAT</text>
<text x="76.2" y="59.4">AUX_H_OUT</text>
<text x="76.2" y="56.9">COMP_OUT</text>
<text x="76.2" y="54.4">REV_V_OUT</text>
<text x="145.4" y="58.2">VCC</text>
<text x="181.6" y="55.6">COMPRESSOR</text>
<text x="76.2" y="64.5">TFT_D/C</text>
<text x="141.8" y="60.7">AC_27V</text>
<text x="158.1" y="65.8">COMP_OUT</text>
<text x="181.6" y="60.7">AC_27V</text>
<text x="227.5" y="62">REVERSING</text>
<text x="235.7" y="64.5">FAN</text>
<text x="13.1" y="69.6">GND</text>
<text x="76.2" y="67.1">TFT_T_CS</text>
<text x="19.6" y="72.1">AREF</text>
<text x="76.2" y="77.2">MOSI</text>
<text x="76.2" y="74.7">TFT_CS</text>
<text x="76.2" y="72.1">LED_OUT</text>
<text x="114.3" y="74.7">TFT_T_IRQ</text>
<text x="190.2" y="75.8" transform="rotate(-90 190.2 75.8)">GND</text>
<text x="76.2" y="82.3">SCK</text>
<text x="76.2" y="79.8">MISO</text>
<text x="114.3" y="82.3">TFT_T_CS</text>
<text x="145.4" y="82.3">VCC</text>
<text x="181.6" y="79.8">REVERSING</text>
<text x="216.3" y="83.6">GND</text>
<text x="242.6" y="83.6">VCC</text>
<text x="76.2" y="89.9">RFX_SCK</text>
<text x="76.2" y="87.4">RFX_MOSI</text>
<text x="114.3" y="89.9">LED</text>
<text x="134.6" y="87.4">MISO</text>
<text x="141.8" y="84.8">AC_27V</text>
<text x="157.6" y="89.9">REV_V_OUT</text>
<text x="181.6" y="84.8">AC_27V</text>
<text x="211.1" y="88.6">RFX_SCK</text>
<text x="212.6" y="86.1">RFX_CE</text>
<text x="242.6" y="86.1">RFX_CS</text>
<text x="242.6" y="88.6">RFX_MOSI</text>
<text x="76.2" y="95">FP_25</text>
<text x="76.2" y="92.5">RFX_MISO</text>
<text x="134.6" y="95">MOSI</text>
<text x="134.6" y="92.5">SCK</text>
<text x="210.1" y="91.2">RFX_MISO</text>
<text x="242.6" y="91.2">RFX_IRQ</text>
<text x="76.2" y="100.1">FP_27</text>
<text x="76.2" y="97.5">FP_26</text>
<text x="114.3" y="100.1">RST</text>
<text x="114.3" y="97.5">TFT_D/C</text>
<text x="190.2" y="100" transform="rotate(-90 190.2 100)">GND</text>
<text x="76.2" y="102.6">FP_28</text>
<text x="76.2" y="105.2">FP_29</text>
<text x="114.3" y="107.7">VCC</text>
<text x="114.3" y="105.2">GND</text>
<text x="114.3" y="102.6">TFT_CS</text>
<text x="145.4" y="106.4">VCC</text>
<text x="181.6" y="103.9">FAN</text>
<text x="76.2" y="110.2">FP_14</text>
<text x="76.2" y="112.8">FP_15</text>
<text x="141.8" y="109">AC_27V</text>
<text x="181.6" y="109">AC_27V</text>
<text x="76.2" y="115.3">RFX_IRQ</text>
<text x="76.2" y="117.9">FP_2</text>
<text x="160.1" y="114">FAN_OUT</text>
<text x="76.2" y="122.9">TFT_T_IRQ</text>
<text x="76.2" y="125.5">RFX_CS</text>
<text x="76.2" y="120.4">FP_3</text>
<text x="190.2" y="124.1" transform="rotate(-90 190.2 124.1)">GND</text>
<text x="217.5" y="125.5">GND</text>
<text x="76.2" y="128">RFX_CE</text>
<text x="98.7" y="129.3">MOSI</text>
<text x="99.4" y="126.7">GND</text>
<text x="99.7" y="131.8">VCC</text>
<text x="116.8" y="126.7">RST</text>
<text x="116.8" y="129.3">SCK</text>
<text x="116.8" y="131.8">MISO</text>
<text x="210.5" y="128">TEMP_IN</text>
<text x="212.7" y="130.6">VCC</text>
<text x="34.6" y="135.6">GND</text>
<text x="45.7" y="139.4">11</text>
<text x="50.8" y="139.4">31</text>
<text x="50.8" y="145.8">AC_COMMON</text>
<text x="185.4" y="149.6">VCC</text>
<text x="86.1" y="185.4" transform="rotate(-90 86.1 185.4)">FP_14</text>
<text x="88.6" y="185.4" transform="rotate(-90 88.6 185.4)">FP_15</text>
<text x="98.8" y="185.4" transform="rotate(-90 98.8 185.4)">FP_2</text>
<text x="101.3" y="185.4" transform="rotate(-90 101.3 185.4)">FP_3</text>
<text x="111.5" y="185.4" transform="rotate(-90 111.5 185.4)">FP_37</text>
<text x="114" y="185.4" transform="rotate(-90 114 185.4)">FP_38</text>
<text x="116.6" y="185.4" transform="rotate(-90 116.6 185.4)">FP_39</text>
<text x="122.9" y="185.4" transform="rotate(-90 122.9 185.4)">FP_25</text>
<text x="125.5" y="185.4" transform="rotate(-90 125.5 185.4)">FP_26</text>
<text x="128" y="185.4" transform="rotate(-90 128 185.4)">FP_27</text>
<text x="130.6" y="185.4" transform="rotate(-90 130.6 185.4)">FP_28</text>
<text x="133.1" y="185.4" transform="rotate(-90 133.1 185.4)">FP_29</text>
<text x="135.6" y="185.4" transform="rotate(-90 135.6 185.4)">VCC</text>
<text x="138.2" y="185.4" transform="rotate(-90 138.2 185.4)">GND</text>
<text x="140.7" y="185.4" transform="rotate(-90 140.7 185.4)">AREF</text>
<text x="50.8" y="196.6">AC_27V</text>
</g>
<g font-size="2.1" fill="#0000c2">
<text x="161.3" y="20.3">Relays</text>
<text x="221" y="29.2">Thermostat Wire Connections</text>
<text x="99.1" y="35.6">LCD LED Switch</text>
<text x="217.2" y="77.5">Radio Communication Chip</text>
<text x="102.9" y="121.9">ISP Connection</text>
<text x="217.2" y="120.6">Temperature Sensor</text>
<text x="163.8" y="143.5">LM1117 3v3 Regulator</text>
<text x="209.5" y="146.3">Mapping to 1284P Pins</text>
<text x="209.5" y="148.4">LED_OUT</text>
<text x="241.3" y="148.1">RFX_CE</text>
<text x="209.5" y="150.6">FAN_OUT</text>
<text x="209.5" y="152.7">REV_V_OUT</text>
<text x="209.5" y="154.8">COMP_OUT</text>
<text x="241.3" y="150.2">RFX_SCK</text>
<text x="241.3" y="152.3">RFX_MISO</text>
<text x="241.3" y="154.5">RFX_CS</text>
<text x="253.9" y="152.3">D27</text>
<text x="209.5" y="157">AUX_H_OUT</text>
<text x="209.5" y="159.1">TFT_CS</text>
<text x="209.5" y="161.2">TFT_D/C</text>
<text x="241.3" y="156.6">RFX_MOSI</text>
<text x="241.3" y="158.8">RFX_IRQ</text>
<text x="253.9" y="156.6">D23</text>
<text x="106.7" y="163.8">Power Supply</text>
<text x="209.5" y="163.4">TFT_T_CS</text>
<text x="209.5" y="165.5">TFT_T_IRQ</text>
<text x="209.5" y="167.6">TEMP_IN</text>
<text x="107.9" y="176.5">Extra Pin Connectors</text>
</g>
<g font-size="2.1" fill="#008484">
<text x="155.6" y="29.9">Relay_JRC-21F(4100)</text>
<text x="155.6" y="54">Relay_JRC-21F(4100)</text>
<text x="163.8" y="64.2">U4</text>
<text x="93.2" y="71.8">TFT_LCD_TOUCHSCREEN</text>
<text x="155.6" y="78.2">Relay_JRC-21F(4100)</text>
<text x="227.7" y="82">nrf24l01+</text>
<text x="163.8" y="88.3">U5</text>
<text x="229.8" y="94.7">U9</text>
<text x="155.6" y="102.3">Relay_JRC-21F(4100)</text>
<text x="104.1" y="111.2">U2</text>
<text x="163.8" y="112.4">U6</text>
<text x="226.9" y="123.9">ds18b20</text>
<text x="229.8" y="134">U8</text>
<text x="104.9" y="145.5">Buck_Converter</text>
<text x="111.7" y="158.2">U1</text>
</g>
<text font-size="2.1" fill="#008400" x="107.9" y="58.2">VCC</text>
<g font-size="2.1" fill="#840000">
<text x="111.3" y="54.1">TO-92</text>
<text x="175.3" y="157.2">GND</text>
<text x="160.4" y="183.6">After first PCB</text>
<text x="160.4" y="189.6">Sheet: /</text>
<text x="160.4" y="192.3">File: Tstat_New_v1.sch</text>
<text x="160.4" y="202.5">KiCad E.D.A. kicad 4.0.1-stable</text>
<text x="160.4" y="199.7">Size: USLetter</text>
<text x="182.4" y="199.7">Date:</text>
<text x="245.4" y="199.7">Rev: v2</text>
<text x="245.4" y="202.5">Id: 1/1</text>
</g>
<g font-size="1.8" fill="#840000">
<text x="35" y="11.6">1</text>
<text x="85" y="11.6">2</text>
<text x="135" y="11.6">3</text>
<text x="185" y="11.6">4</text>
<text x="235" y="11.6">5</text>
<text x="10.4" y="35.6">A</text>
<text x="157" y="34">2</text>
<text x="157" y="31.5">3</text>
<text x="173.5" y="34">5</text>
<text x="267.8" y="35.6">A</text>
<text x="157" y="36.6">1</text>
<text x="173.5" y="36.6">6</text>
<text x="241.5" y="36.6">1</text>
<text x="241.5" y="39.1">2</text>
<text x="109.5" y="47.5" transform="rotate(-90 109.5 47.5)">3</text>
<text x="102.4" y="52.3">2</text>
<text x="241.5" y="49.3">1</text>
<text x="241.5" y="51.8">2</text>
<text x="109.5" y="55.1" transform="rotate(-90 109.5 55.1)">1</text>
<text x="157" y="58.2">2</text>
<text x="157" y="55.6">3</text>
<text x="173.5" y="58.2">5</text>
<text x="157" y="60.7">1</text>
<text x="173.5" y="60.7">6</text>
<text x="241.5" y="62">1</text>
<text x="241.5" y="64.5">2</text>
<text x="110.8" y="77.2">13</text>
<text x="110.8" y="74.7">14</text>
<text x="110.8" y="82.3">11</text>
<text x="110.8" y="79.8">12</text>
<text x="157" y="82.3">2</text>
<text x="157" y="79.8">3</text>
<text x="173.5" y="82.3">5</text>
<text x="223" y="83.6">1</text>
<text x="239.5" y="83.6">2</text>
<text x="10.4" y="85.6">B</text>
<text x="110.8" y="84.8">10</text>
<text x="111.3" y="89.9">8</text>
<text x="111.3" y="87.4">9</text>
<text x="157" y="84.8">1</text>
<text x="173.5" y="84.8">6</text>
<text x="223" y="86.1">3</text>
<text x="223" y="88.6">5</text>
<text x="239.5" y="86.1">4</text>
<text x="239.5" y="88.6">6</text>
<text x="267.8" y="85.6">B</text>
<text x="111.3" y="95">6</text>
<text x="111.3" y="92.5">7</text>
<text x="223" y="91.2">7</text>
<text x="239.5" y="91.2">8</text>
<text x="111.3" y="100.1">4</text>
<text x="111.3" y="97.5">5</text>
<text x="111.3" y="107.7">1</text>
<text x="111.3" y="105.2">2</text>
<text x="111.3" y="102.6">3</text>
<text x="157" y="106.4">2</text>
<text x="157" y="103.9">3</text>
<text x="173.5" y="106.4">5</text>
<text x="157" y="109">1</text>
<text x="173.5" y="109">6</text>
<text x="224.3" y="125.5">1</text>
<text x="105.6" y="126.7">2</text>
<text x="105.6" y="129.3">4</text>
<text x="105.6" y="131.8">6</text>
<text x="114.5" y="126.7">1</text>
<text x="114.5" y="129.3">3</text>
<text x="114.5" y="131.8">5</text>
<text x="224.3" y="128">2</text>
<text x="224.3" y="130.6">3</text>
<text x="10.4" y="135.6">C</text>
<text x="267.8" y="135.6">C</text>
<text x="90.3" y="149.6">1</text>
<text x="102.4" y="148.3">1</text>
<text x="122.7" y="148.3">3</text>
<text x="137.3" y="149.6">1</text>
<text x="50.5" y="154.8" transform="rotate(-90 50.5 154.8)">2</text>
<text x="90.3" y="152.1">2</text>
<text x="102.4" y="153.4">2</text>
<text x="122.7" y="153.4">4</text>
<text x="137.3" y="152.1">2</text>
<text x="34.4" y="169.9">3</text>
<text x="66.2" y="169.9">1</text>
<text x="10.4" y="185.6">D</text>
<text x="267.8" y="185.6">D</text>
<text x="50.5" y="186.5" transform="rotate(-90 50.5 186.5)">4</text>
<text x="86.1" y="187.8" transform="rotate(-90 86.1 187.8)">2</text>
<text x="88.6" y="187.8" transform="rotate(-90 88.6 187.8)">1</text>
<text x="98.8" y="187.8" transform="rotate(-90 98.8 187.8)">2</text>
<text x="101.3" y="187.8" transform="rotate(-90 101.3 187.8)">1</text>
<text x="111.5" y="187.8" transform="rotate(-90 111.5 187.8)">3</text>
<text x="114" y="187.8" transform="rotate(-90 114 187.8)">2</text>
<text x="116.6" y="187.8" transform="rotate(-90 116.6 187.8)">1</text>
<text x="122.9" y="187.8" transform="rotate(-90 122.9 187.8)">8</text>
<text x="125.5" y="187.8" transform="rotate(-90 125.5 187.8)">7</text>
<text x="128" y="187.8" transform="rotate(-90 128 187.8)">6</text>
<text x="130.6" y="187.8" transform="rotate(-90 130.6 187.8)">5</text>
<text x="133.1" y="187.8" transform="rotate(-90 133.1 187.8)">4</text>
<text x="135.6" y="187.8" transform="rotate(-90 135.6 187.8)">3</text>
<text x="138.2" y="187.8" transform="rotate(-90 138.2 187.8)">2</text>
<text x="140.7" y="187.8" transform="rotate(-90 140.7 187.8)">1</text>
<text x="35" y="205.5">1</text>
<text x="85" y="205.5">2</text>
<text x="135" y="205.5">3</text>
<text x="185" y="205.5">4</text>
<text x="235" y="205.5">5</text>
</g>
<g font-size="1.8" fill="#008484">
<text x="18.4" y="23.4">GND</text>
<text x="164" y="23.4">D2</text>
<text x="39.7" y="27.2">0.1uF</text>
<text x="46.5" y="27.2">C3</text>
<text x="51.6" y="27.2">C4</text>
<text x="164.5" y="28.5">D</text>
<text x="51.8" y="32.3">0.1uF</text>
<text x="161" y="34.9">COIL COIL</text>
<text x="161" y="32.4">NC</text>
<text x="167.8" y="32.4">NO</text>
<text x="173.5" y="31.5">4</text>
<text x="244" y="34.8">P4</text>
<text x="17.6" y="36.1">10k</text>
<text x="17.9" y="38.2">R1</text>
<text x="161" y="37.5">COM COM</text>
<text x="193.1" y="40.6">Q2</text>
<text x="100.9" y="45.9" transform="rotate(-90 100.9 45.9)">12k</text>
<text x="102.9" y="45.6" transform="rotate(-90 102.9 45.6)">R2</text>
<text x="107.7" y="47.6" transform="rotate(-90 107.7 47.6)">C</text>
<text x="164" y="47.5">D3</text>
<text x="175.1" y="42.5">300</text>
<text x="175.4" y="44.5">R6</text>
<text x="193.5" y="42.5">PN2222A</text>
<text x="244" y="47.5">P6</text>
<text x="248.2" y="43.7" transform="rotate(-90 248.2 43.7)">CONN_01X02</text>
<text x="15.4" y="50.1">C1</text>
<text x="18.7" y="50.1">22pF</text>
<text x="102.2" y="50.5">B</text>
<text x="110.6" y="49.5">Q1</text>
<text x="111.1" y="51.4">2N4403</text>
<text x="164.5" y="52.6">D</text>
<text x="22.3" y="56.9" transform="rotate(-90 22.3 56.9)">Y1</text>
<text x="107.7" y="55.2" transform="rotate(-90 107.7 55.2)">E</text>
<text x="161" y="59.1">COIL COIL</text>
<text x="161" y="56.5">NC</text>
<text x="167.8" y="56.5">NO</text>
<text x="173.5" y="55.6">4</text>
<text x="248.2" y="56.4" transform="rotate(-90 248.2 56.4)">CONN_01X02</text>
<text x="13" y="61.5">16MHz Crystal</text>
<text x="161" y="61.6">COM COM</text>
<text x="193.1" y="64.7">Q3</text>
<text x="244" y="60.2">P7</text>
<text x="15.4" y="67.9">C2</text>
<text x="18.8" y="67.9">22pf</text>
<text x="164" y="71.7">D4</text>
<text x="175.1" y="66.6">300</text>
<text x="175.4" y="68.6">R7</text>
<text x="193.5" y="66.6">PN2222A</text>
<text x="248.2" y="69.1" transform="rotate(-90 248.2 69.1)">CONN_01X02</text>
<text x="103" y="75.6">T_IRQ</text>
<text x="164.5" y="76.8">D</text>
<text x="103.1" y="80.6">T_DIN</text>
<text x="103.5" y="78.1">T_DO</text>
<text x="103.7" y="83.2">T_CS</text>
<text x="161" y="83.2">COIL COIL</text>
<text x="161" y="80.6">NC</text>
<text x="167.8" y="80.6">NO</text>
<text x="173.5" y="79.8">4</text>
<text x="102.5" y="85.7">T_CLK</text>
<text x="103.7" y="88.3">MISO</text>
<text x="126.8" y="88.2">100</text>
<text x="161" y="85.7">COM COM</text>
<text x="193.1" y="88.8">Q4</text>
<text x="227.1" y="84.5">GND</text>
<text x="227.1" y="87">CE</text>
<text x="227.1" y="89.5">SCK</text>
<text x="232" y="89.5">MOSI</text>
<text x="232.7" y="84.5">VCC</text>
<text x="234" y="87">CS</text>
<text x="103.7" y="95.9">MOSI</text>
<text x="104.5" y="93.3">SCK</text>
<text x="104.7" y="90.8">LED</text>
<text x="123.3" y="92">R4</text>
<text x="126.8" y="95.8">100</text>
<text x="126.8" y="93.3">100</text>
<text x="127.2" y="90.2">R3</text>
<text x="164" y="95.8">D5</text>
<text x="175.1" y="90.7">300</text>
<text x="175.4" y="92.8">R8</text>
<text x="193.5" y="90.7">PN2222A</text>
<text x="227.1" y="92.1">MISO</text>
<text x="233.3" y="92.1">IRQ</text>
<text x="102.3" y="101">RESET</text>
<text x="105.2" y="98.4">D/C</text>
<text x="127.2" y="97.8">R5</text>
<text x="164.5" y="100.9">D</text>
<text x="104.3" y="106">GND</text>
<text x="105.7" y="103.5">CS</text>
<text x="161" y="107.3">COIL COIL</text>
<text x="161" y="104.8">NC</text>
<text x="167.8" y="104.8">NO</text>
<text x="173.5" y="103.9">4</text>
<text x="104.5" y="108.6">VCC</text>
<text x="161" y="109.9">COM COM</text>
<text x="193.1" y="113">Q5</text>
<text x="175.1" y="114.9">300</text>
<text x="175.4" y="116.9">R9</text>
<text x="193.5" y="114.9">PN2222A</text>
<text x="109.4" y="125">P2</text>
<text x="228.3" y="126.4">GND</text>
<text x="228.3" y="128.9">OUTPUT</text>
<text x="228.3" y="131.4">VCC</text>
<text x="104.9" y="135.2">CONN_02X03</text>
<text x="220.8" y="136.4">4k7</text>
<text x="220.6" y="138.5">R10</text>
<text x="92.9" y="147.9">P1</text>
<text x="106.4" y="149.2">IN_+</text>
<text x="113.9" y="149.2">OUT_+</text>
<text x="133.6" y="147.9">P3</text>
<text x="143" y="149.6">1</text>
<text x="150.5" y="147.9">SW1</text>
<text x="160.8" y="149.6">2</text>
<text x="106.4" y="154.3">IN_-</text>
<text x="114.3" y="154.3">OUT_-</text>
<text x="150.1" y="153">SPST</text>
<text x="97.1" y="156.8" transform="rotate(-90 97.1 156.8)">CONN_01X02</text>
<text x="132.8" y="156.8" transform="rotate(-90 132.8 156.8)">CONN_01X02</text>
<text x="38.1" y="170.8">+</text>
<text x="45" y="169.6">Diode_Bridge</text>
<text x="49.7" y="172.2">D1</text>
<text x="92.2" y="191.6" transform="rotate(-90 92.2 191.6)">P5</text>
<text x="120.1" y="191.6" transform="rotate(-90 120.1 191.6)">P8</text>
<text x="144.2" y="191.6" transform="rotate(-90 144.2 191.6)">P9</text>
<text x="82" y="193.6">CONN_01X02</text>
<text x="94.7" y="193.6">CONN_01X02</text>
<text x="104.9" y="192.1" transform="rotate(-90 104.9 192.1)">P10</text>
<text x="108.7" y="193.6">CONN_01X03</text>
<text x="126.4" y="193.6">CONN_01X08</text>
</g>
<g font-size="1.4" fill="#840000">
<text x="26.9" y="41.7">9</text>
<text x="45.5" y="37" transform="rotate(-90 45.5 37)">10</text>
<text x="50.5" y="37" transform="rotate(-90 50.5 37)">30</text>
<text x="73.5" y="41.7">40</text>
<text x="191.8" y="38.5" transform="rotate(-90 191.8 38.5)">3</text>
<text x="73.5" y="46.7">38</text>
<text x="73.5" y="44.2">39</text>
<text x="185.3" y="43.2">2</text>
<text x="191.8" y="46.1" transform="rotate(-90 191.8 46.1)">1</text>
<text x="26.5" y="51.8">12</text>
<text x="73.5" y="51.8">36</text>
<text x="73.5" y="49.3">37</text>
<text x="73.5" y="59.4">33</text>
<text x="73.5" y="56.9">34</text>
<text x="73.5" y="54.4">35</text>
<text x="26.5" y="62">13</text>
<text x="73.9" y="64.5">1</text>
<text x="191.8" y="62.6" transform="rotate(-90 191.8 62.6)">3</text>
<text x="73.9" y="67.1">2</text>
<text x="73.9" y="69.6">3</text>
<text x="185.3" y="67.3">2</text>
<text x="191.8" y="70.2" transform="rotate(-90 191.8 70.2)">1</text>
<text x="26.5" y="72.1">32</text>
<text x="73.9" y="72.1">4</text>
<text x="73.9" y="74.7">5</text>
<text x="73.9" y="77.2">6</text>
<text x="73.9" y="79.8">7</text>
<text x="73.9" y="82.3">8</text>
<text x="73.5" y="87.4">22</text>
<text x="73.5" y="89.9">23</text>
<text x="191.8" y="86.7" transform="rotate(-90 191.8 86.7)">3</text>
<text x="73.5" y="92.5">24</text>
<text x="73.5" y="95">25</text>
<text x="185.3" y="91.4">2</text>
<text x="191.8" y="94.4" transform="rotate(-90 191.8 94.4)">1</text>
<text x="73.5" y="97.5">26</text>
<text x="73.5" y="100.1">27</text>
<text x="73.5" y="102.6">28</text>
<text x="73.5" y="105.2">29</text>
<text x="73.5" y="110.2">14</text>
<text x="73.5" y="112.8">15</text>
<text x="191.8" y="110.9" transform="rotate(-90 191.8 110.9)">3</text>
<text x="73.5" y="115.3">16</text>
<text x="73.5" y="117.9">17</text>
<text x="185.3" y="115.6">2</text>
<text x="191.8" y="118.5" transform="rotate(-90 191.8 118.5)">1</text>
<text x="73.5" y="125.5">20</text>
<text x="73.5" y="120.4">18</text>
<text x="73.5" y="122.9">19</text>
<text x="73.5" y="128">21</text>
<text x="45.5" y="134.8" transform="rotate(-90 45.5 134.8)">11</text>
<text x="50.5" y="134.8" transform="rotate(-90 50.5 134.8)">31</text>
<text x="166.6" y="149.6">3</text>
<text x="183.1" y="149.6">2</text>
<text x="175" y="156.6" transform="rotate(-90 175 156.6)">1</text>
</g>
<g font-size="1.4" fill="#008484">
<text x="29.3" y="37.2">IC1</text>
<text x="185.2" y="41.7">B</text>
<text x="190.2" y="38.6" transform="rotate(-90 190.2 38.6)">C</text>
<text x="30.2" y="42.4">RESET</text>
<text x="46.2" y="42.1" transform="rotate(-90 46.2 42.1)">VCC</text>
<text x="51.3" y="43.1" transform="rotate(-90 51.3 43.1)">AVCC</text>
<text x="58.4" y="42.4">(PCINT0/ADC0)PA0</text>
<text x="58.4" y="47.5">(PCINT2/ADC2)PA2</text>
<text x="58.4" y="45">(PCINT1/ADC1)PA1</text>
<text x="190.2" y="46.2" transform="rotate(-90 190.2 46.2)">E</text>
<text x="30.2" y="52.6">XTAL2</text>
<text x="58.4" y="52.6">(PCINT4/ADC4)PA4</text>
<text x="58.4" y="50">(PCINT3/ADC3)PA3</text>
<text x="58.4" y="57.7">(PCINT6/ADC6)PA6</text>
<text x="58.4" y="55.1">(PCINT5/ADC5)PA5</text>
<text x="30.2" y="62.7">XTAL1</text>
<text x="57.2" y="65.3">(PCINT8/T0/XCK)PB0</text>
<text x="58.4" y="60.2">(PCINT7/ADC7)PA7</text>
<text x="185.2" y="65.8">B</text>
<text x="190.2" y="62.7" transform="rotate(-90 190.2 62.7)">C</text>
<text x="54.8" y="70.4">(PCINT10/AIN0/INT2)PB2</text>
<text x="56.2" y="67.8">(PCINT9/CLKO/T1)PB1</text>
<text x="190.2" y="70.3" transform="rotate(-90 190.2 70.3)">E</text>
<text x="30.2" y="72.9">AREF</text>
<text x="54.9" y="72.9">(PCINT11/AIN1/OC0)PB3</text>
<text x="55.2" y="75.4">(PCINT12/OC0B/SS)PB4</text>
<text x="57.9" y="78">(PCINT13/MOSI)PB5</text>
<text x="57.9" y="80.5">(PCINT14/MISO)PB6</text>
<text x="58.5" y="83.1">(PCINT15/SCK)PB7</text>
<text x="58.6" y="88.1">(PCINT16/SCL)PC0</text>
<text x="185.2" y="89.9">B</text>
<text x="190.2" y="86.9" transform="rotate(-90 190.2 86.9)">C</text>
<text x="58.5" y="90.7">(PCINT17/SDA)PC1</text>
<text x="58.5" y="95.8">(PCINT19/TMS)PC3</text>
<text x="58.5" y="93.2">(PCINT18/TCK)PC2</text>
<text x="190.2" y="94.4" transform="rotate(-90 190.2 94.4)">E</text>
<text x="58.5" y="98.3">(PCINT20/TDO)PC4</text>
<text x="59.2" y="100.8">(PCINT21/TDI)PC5</text>
<text x="56.7" y="103.4">(PCINT22/TOSC1)PC6</text>
<text x="56.7" y="105.9">(PCINT23/TOSC2)PC7</text>
<text x="57.7" y="111">(PCINT24/RXD0)PD0</text>
<text x="57.9" y="113.5">(PCINT25/TXD0)PD1</text>
<text x="190.2" y="111" transform="rotate(-90 190.2 111)">C</text>
<text x="54.2" y="116.1">(PCINT26/RXD1/INT0)PD2</text>
<text x="54.4" y="118.6">(PCINT27/TXD1/INT1)PD3</text>
<text x="185.2" y="114">B</text>
<text x="190.2" y="118.6" transform="rotate(-90 190.2 118.6)">E</text>
<text x="53.4" y="121.2">(PCINT28/XCK1/OC1B)PD4</text>
<text x="56.7" y="123.7">(PCINT294/OC1A)PD5</text>
<text x="46.2" y="131.1" transform="rotate(-90 46.2 131.1)">GND</text>
<text x="51.3" y="131.1" transform="rotate(-90 51.3 131.1)">GND</text>
<text x="54.8" y="126.2">(PCINT30/OC2B/ICP)PD6</text>
<text x="57.5" y="128.8">(PCINT31/OC2A)PD7</text>
<text x="61.5" y="134.5">ATMEGA1284-P</text>
<text x="170" y="146.5">LD1117S33CTR</text>
<text x="174.4" y="145.2">U7</text>
<text x="169.7" y="150.4">VI</text>
<text x="175.8" y="154.2" transform="rotate(-90 175.8 154.2)">GND</text>
<text x="178.8" y="150.4">VO</text>
</g>
<text font-size="1.1" fill="#840084" x="42.3" y="85.4">Housings_DIP:DIP-40_W15.24mm</text>
</svg>
